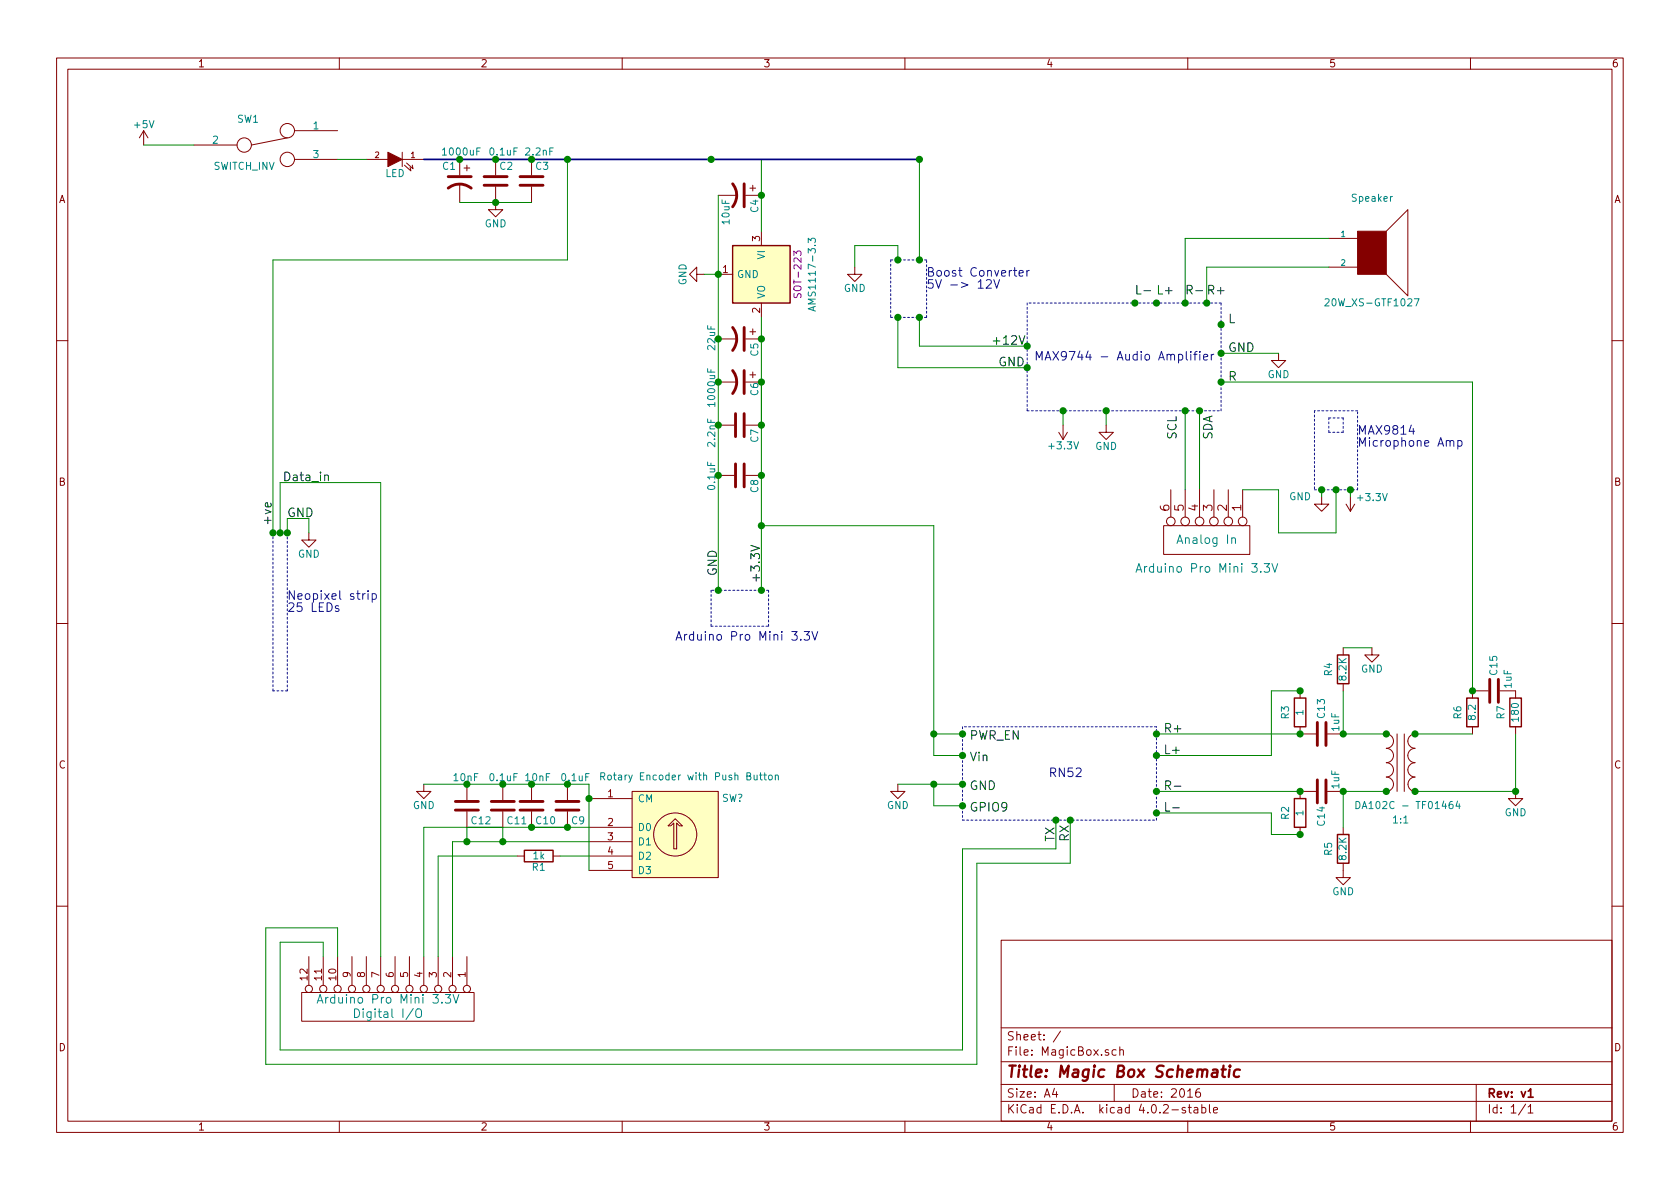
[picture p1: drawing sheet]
<svg xmlns="http://www.w3.org/2000/svg" width="297mm" height="210mm" viewBox="0 0 297 210" stroke-linecap="round" stroke-linejoin="round" font-family="sans-serif">
<g fill="none" stroke="#840000" stroke-width=".18">
<path d="M10 10.3h277v189.9h-277zM12 12.2h273v186.1h-273zM60 10.3v1.9M110 10.3v1.9M160 10.3v1.9M210 10.3v1.9M260 10.3v1.9M25.4 23.1l-.8 1.3M25.4 23.1v2.5M25.4 23.1l.8 1.3M34.3 25.6h7.6M50.8 24.4l-6.4 1.2"/>
<path d="M52.1 28.2h7.6M52.1 23.1h7.6M64.8 28.2h3.8M71.1 26.9v2.6M71.1 28.2h3.8M71.5 29.2l1.1 1-.1-.6M71.9 28.8l1.1 1-.1-.6M81.3 28.2v2.8M81.3 32.5v3.3M82 29.7h1.1M82.5 29.2v1M87.6 33v4.1h1.3l-1.3 1.2-1.2-1.2h1.2"/>
<path d="M87.6 28.2v2.8M94 28.2v2.8M94 33v2.8M127 34.5h3.3M131.8 34.5h2.8M132.6 33.3h1M133.1 32.8v1M123.2 48.5v-1.3l-1.3 1.3 1.3 1.3v-1.3h1.3M127 48.5h2.5M127 59.9h3.3M131.8 59.9h2.8M132.6 58.7h1"/>
<path d="M133.1 58.2v1M134.6 40.9v2.5M134.6 53.6v2.5M151.1 47.2v1.3h1.3l-1.3 1.3-1.2-1.3h1.2M234.9 42.2h5.1M234.9 47.2h5.1M245.1 40.9l3.8-3.8v15.2l-3.8-3.8M10 60.2h2M127 75.2h2.8M127 67.6h3.3M131.8 75.2h2.8M131.8 67.6h2.8"/>
<path d="M132.6 66.3h1M133.1 65.8v1M187.2 76.4l.8 1.3M188 75.2v2.5M188.7 76.4l-.7 1.3M195.6 75.2v1.2h1.2l-1.2 1.3-1.3-1.3h1.3M226.1 62.5v1.2h1.2l-1.2 1.3-1.3-1.3h1.3M285 60.2h2M54.6 94.2v1.3h1.3l-1.3 1.3-1.3-1.3h1.3M127 84.1h2.8M131.8 84.1h2.8M205.7 93h15.3v5h-15.3z"/>
<path d="M207 86.6v4.8M209.5 86.6v4.8M212.1 86.6v4.8M214.6 86.6v4.8M217.2 86.6v4.8M219.7 86.6v4.8M233.7 87.9v1.2h1.2l-1.2 1.3-1.3-1.3h1.3M238 89.1l.8 1.3M238.8 87.9v2.5M239.5 89.1l-.7 1.3M10 110.3h2M237.5 114.5v1.3"/>
<path d="M242.6 114.5v1.3h1.2l-1.2 1.3-1.3-1.3h1.3M285 110.3h2M74.9 138.7v1.2h1.3l-1.3 1.3-1.2-1.3h1.2M82.5 138.7v2.8M88.9 138.7v2.8M94 138.7v2.8M100.3 138.7v2.8M111.8 139.9h15.2v15.3h-15.2zM158.7 138.7v1.2h1.3l-1.3 1.3-1.2-1.3h1.2M229.9 128.5v1.3h2.8M229.9 122.2v1.2M232.7 139.9h-2.8v1.3"/>
<path d="M234.7 139.9h2.8M234.7 129.8h2.8M237.5 120.9v1.3M245.1 129.8a1.27 1.27 0 0 1 1.3 1.3 1.27 1.27 0 0 1-1.3 1.2 1.27 1.27 0 0 1 1.3 1.3 1.27 1.27 0 0 1-1.3 1.3 1.27 1.27 0 0 1 1.3 1.2 1.27 1.27 0 0 1-1.3 1.3 1.27 1.27 0 0 1 1.3 1.3 1.27 1.27 0 0 1-1.3 1.2M247 129.8v10.1M248.3 129.8v10.1M250.2 129.8a1.27 1.27 0 0 0-1.3 1.3 1.27 1.27 0 0 0 1.3 1.2 1.27 1.27 0 0 0-1.3 1.3 1.27 1.27 0 0 0 1.3 1.3 1.27 1.27 0 0 0-1.3 1.2 1.27 1.27 0 0 0 1.3 1.3 1.27 1.27 0 0 0-1.3 1.3 1.27 1.27 0 0 0 1.3 1.2M260.3 128.5v1.3M263.1 122.2h-2.8v1.2M265.2 122.2h2.8v1.2M268 139.9v1.3h1.2l-1.2 1.3-1.3-1.3h1.3M268 128.5v1.3"/>
<path d="M82.5 143.5v2.8M88.9 143.5v2.8M91.4 151.4h1.3M94 143.5v2.8M97.8 151.4h1.3M100.3 143.5v2.8M104.1 141.2h7.7M104.1 146.3h7.7M104.1 148.8h7.7M104.1 151.4h7.7M104.1 153.9h7.7M118.1 146l1.3-1.2 1.2 1.2h-.5l-.5-.5v4.6h-.5v-4.6l-.5 .5z"/>
<path d="M229.9 146.3v1.3M237.5 152.6v2.6h1.3l-1.3 1.3-1.3-1.3h1.3M237.5 146.3v1.3M10 160.2h2M53.3 175.5h30.5v5.1h-30.5zM54.6 169.2v5M57.1 169.2v5M59.7 169.2v5M62.2 169.2v5M64.8 169.2v5M67.3 169.2v5M69.8 169.2v5"/>
<path d="M72.4 169.2v5M74.9 169.2v5M77.5 169.2v5M80 169.2v5M82.5 169.2v5M177 166.3h108v32h-108zM285 160.2h2M60 198.3v1.9M110 198.3v1.9M160 198.3v1.9M177 194.8h108M177 191.8h108"/>
<path d="M177 187.8h108M177 181.8h108M186.4 192.5l-.3 1h.9M186.8 193v1M187.5 182.3l-1.3 2M197 191.8v3M197.3 185.7l-.4-.1-.3 .3 .1 .6 .2 .1 .4-.1M198 185.7l.2-.1 .4 .1v.9M198 185.1v1.5M209.6 195.9a.37 .37 0 0 0-.6 .1l.1 .3 .5 .1 .1 .1-.3 .3-.4-.1M210 198.3v1.9M210.1 195.8h.5"/>
<path d="M210.3 195.3v1.3l.3 .2M211.2 195.9h.5l.1 .9M211.8 196.2l-.5 .1-.2 .2 .2 .3 .5-.1M212.1 192.5a.59 .59 0 0 0-.7 .7l.1 .7 .2 .1 .5-.1 .1-.5-.2-.2-.4-.1-.3 .3M212.5 195.9l.4-.1 .3 .3-.1 .6h-.6M212.5 195.3v1.5M213.8 195.3v1.3l.2 .2M214.6 196.3l.7-.1-.1-.3-.4-.1-.2 .2v.7h.6M260 198.3v1.9M261 191.8v6.5M269.7 195.2l-1.2 2M270.2 195.8l.4-.5v1.5"/>
<path d="M270.2 196.8h.8"/>
<circle cx="43.2" cy="25.6" r="1.27"/>
<circle cx="50.8" cy="23.1" r="1.27"/>
<circle cx="50.8" cy="28.2" r="1.27"/>
<circle cx="207" cy="92.2" r=".76"/>
<circle cx="209.5" cy="92.2" r=".76"/>
<circle cx="212.1" cy="92.2" r=".76"/>
<circle cx="214.6" cy="92.2" r=".76"/>
<circle cx="217.2" cy="92.2" r=".76"/>
<circle cx="219.7" cy="92.2" r=".76"/>
<circle cx="119.4" cy="147.6" r="3.8"/>
<circle cx="54.6" cy="174.9" r=".63"/>
<circle cx="57.1" cy="174.9" r=".63"/>
<circle cx="59.7" cy="174.9" r=".63"/>
<circle cx="62.2" cy="174.9" r=".63"/>
<circle cx="64.8" cy="174.9" r=".63"/>
<circle cx="67.3" cy="174.9" r=".63"/>
<circle cx="69.8" cy="174.9" r=".63"/>
<circle cx="72.4" cy="174.9" r=".63"/>
<circle cx="74.9" cy="174.9" r=".63"/>
<circle cx="77.5" cy="174.9" r=".63"/>
<circle cx="80" cy="174.9" r=".63"/>
<circle cx="82.5" cy="174.9" r=".63"/>
</g>
<path d="M270.2 194h.9" fill="none" stroke="#840000" stroke-width=".3"/>
<path d="M214.5 189.2h.7v1.2M216 189.1h.7M216.3 188.4l-.2 1.8 .1 .1 .4 .1M217.4 189.1l-.2 1.3M217.5 188.4l-.1 .2 .2-.1-.1-.1-.1 .2M219.2 189.2a.7 .7 0 0 0-1 .3v.8l.3 .1 .6-.1" fill="none" stroke="#840000" stroke-width=".41"/>
<g fill="#840000" stroke="#840000" stroke-width=".18">
<path d="M68.6 26.9l2.5 1.3-2.5 1.3z"/>
<path d="M240 40.9h5.1v7.6h-5.1z"/>
</g>
<path d="M180.2 59.4l.5 1.5 .5-1.5M201 50.5v1.5h.8M202.3 51.4h1.1M211.4 51.4h1.2M132.8 96.4l1.5 .5-1.5 .6M207.6 139h1.2M206.1 141.9v1.5h.7M207.3 142.8h1.2" fill="none" stroke="#000" stroke-width=".18"/>
<g fill="none" stroke="#0000c2" stroke-width=".18">
<path d="M174.4 49.6l.2-.2h.4l.2 .2 .1 .3-.1 .2-.9 .9h1M175.7 49.4l.5 1.6 .5-1.6M180.2 48.3l.7-.1-.1-.3-.4-.1-.2 .3 .1 .7h.5M181.6 47.8v1M182 47.8l-.3 .1-.1 .2M208.4 62.7a.48 .48 0 0 1 .6 .1v.7a.48 .48 0 0 1-.6 .1M209.8 62.1v1.4l.2 .2M210.5 62.1v.2M210.5 62.7v1M211.1 62.7h.6M211.7 62.1l-.3 .1-.1 .2v1.3M212.1 62.1v.2"/>
<path d="M212.1 62.7v1M212.8 63.2l.7-.2v-.3h-.5l-.2 .2 .1 .7h.6M214.2 62.7v1M214.6 62.7h-.3l-.1 .3M249.5 75.2l-.4 1.1h1M256.4 78.1a.35 .35 0 0 1 .3-.2 .35 .35 0 0 1 .3 .2v.8M257.8 78a.48 .48 0 0 1 .6 0v.8a.48 .48 0 0 1-.6 0M257.8 77.9v1.5M59.9 107.2l-.4-.1-.2 .2 .1 .2 .5 .2v.3h-.6M64.6 105h-.3l-.2 .3M65.1 104.5v.1M65.1 105v1"/>
<path d="M65.8 105a.48 .48 0 0 1 .7 .1v.7a.48 .48 0 0 1-.7 .1M65.8 105v1.5M140 111.7h.9l-.5 .6h.4l.1 .2v.5l-.3 .2h-.4l-.2-.2M141.6 113v.2M142.2 111.7h.9l-.5 .6h.4l.1 .2v.5l-.3 .2h-.4l-.2-.2M143.6 111.7l.5 1.5 .5-1.5"/>
</g>
<g fill="none" stroke="#008484" stroke-width=".18">
<path d="M142.9 42.9v-.8l.5 .5 .1-.4h.5l.2 .2-.2 .5M143.8 54.3v.6M144.2 54.2l-1.3 .4 1.3 .4M234.3 52.9l.5-.1 .1 .1 .1 .3-.8 .9h.8M250.1 52.8h.8l-.5 1.3M217.8 95.2h.1a.36 .36 0 0 1 .5 .1v.8M223.5 99.7h1l-.5 .5 .3 .1 .2 .2-.1 .5-.2 .2h-.5l-.2-.2M224.9 99.7l.5 1.5 .5-1.5M200.9 101.2l.5-1.5 .5 1.5M201 100.8h.7M106.2 137.3l.6-.1 .1-.5-.7-.1v1.3M106.5 137.3l.4 .6"/>
<path d="M134.3 137.1h.5M134.5 136.6v1.1l.3 .2M135 137.1h.5M135.2 136.6v1.1l.3 .2M135.9 137.2l.4-.1 .3 .2v.4l-.3 .2-.4-.1zM137.1 137.2l.2-.1h.3v.8M137.1 137.1v.8M239.8 141.7a.64 .64 0 0 1 .7 .7 .64 .64 0 0 1-.7 .6zM257.7 141.7l-.3 .9h.8M258 142.1v.9M56.1 177.4l.5-1.5 .5 1.5M56.2 177h.7"/>
<path d="M62.7 178.4a.77 .77 0 0 1 .9 .8 .77 .77 0 0 1-.9 .7zM73.6 178.6a.5 .5 0 0 1 .6-.2 .5 .5 0 0 1 .3 .5v.8a.53 .53 0 0 1-.6 .2 .53 .53 0 0 1-.4-.5zM78.7 175.9h1l-.5 .5 .3 .1 .2 .2-.1 .5-.2 .2h-.5l-.2-.2M80.1 175.9l.5 1.5 .5-1.5"/>
</g>
<g fill="#ffffc2" stroke="#ffffc2" stroke-width=".18">
<path d="M129.5 43.4h10.2v10.2h-10.2z"/>
<path d="M111.8 139.9h15.2v15.3h-15.2z"/>
</g>
<path d="M129.5 43.4h10.2v10.2h-10.2zM236.5 115.8h2v5.1h-2zM228.9 123.4h2v5.1h-2zM259.3 123.4h2.1v5.1h-2.1zM267 123.4h2v5.1h-2zM92.7 150.4h5.1v2h-5.1zM228.9 141.2h2v5.1h-2zM236.5 147.6h2v5h-2z" fill="none" stroke="#840000" stroke-width=".25"/>
<path d="M140.4 51.9l.1 .7h.3l.3-.6 .3-.1 .2 .2v.5" fill="none" stroke="#840084" stroke-width=".18"/>
<g fill="none" stroke="#840000" stroke-width=".51">
<path d="M79.2 33.3a3.3 3.3 0 0 1 4.1 0M79.2 31.2h4.1M85.6 31.2h4.1M85.6 32.8h4.1M91.9 31.2h4.1M91.9 32.8h4.1M129.5 32.5a3.3 3.3 0 0 1 0 4.1M131.6 32.5v4.1M129.5 57.9a3.3 3.3 0 0 1 0 4.1M131.6 57.9v4.1M129.5 65.5a3.3 3.3 0 0 1 0 4.1M130 73.1v4.1"/>
<path d="M131.6 65.5v4.1M131.6 73.1v4.1M130 82v4.1M131.6 82v4.1M232.9 127.8v4M232.9 137.9v4.1M234.4 127.8v4M234.4 137.9v4.1M263.4 120.1v4.1M264.9 120.1v4.1M80.5 141.7h4.1M80.5 143.3h4.1"/>
<path d="M86.9 141.7h4M86.9 143.3h4M91.9 141.7h4.1M91.9 143.3h4.1M98.3 141.7h4.1M98.3 143.3h4.1"/>
</g>
<g fill="none" stroke="#008400" stroke-width=".18">
<path d="M25.4 25.6h8.9M59.7 28.2h5.1M81.3 35.8h12.7M100.3 28.2v17.8h-52v48.2M127 34.5v69.9M134.6 28.2v12.7M162.6 28.2v17.8M124.5 48.5h2.5M134.6 56.1v48.3M158.7 46v-2.6h-7.6v3.8M158.7 56.1v8.9h22.9M162.6 56.1v5.1h19"/>
<path d="M234.9 47.2h-21.5v6.4M234.9 42.2h-25.4v11.4M188 72.6v2.6M195.6 72.6v2.6M209.5 72.6v14M212.1 72.6v14M215.9 67.6h44.4v54.6M215.9 62.5h10.2M49.5 94.2v-8.9h17.8v83.9M50.8 94.2v-2.5h3.8v2.5M134.6 93h30.5v40.6h5.1M219.7 86.6h6.4v7.6h10.1v-7.6"/>
<path d="M233.7 86.6v1.3M238.8 86.6v1.3M237.5 114.5h5.1M74.9 138.7h29.2v15.2M158.7 138.7h11.5M165.1 138.7v3.8h5.1M165.1 129.8h5.1M204.5 129.8h25.4M204.5 139.9h25.4M229.9 122.2h-5.1v11.4h-20.3M237.5 122.2v7.6h7.6M245.1 139.9h-7.6v6.4"/>
<path d="M250.2 129.8h10.1M268 129.8v10.1h-17.8M82.5 146.3v2.5M88.9 146.3v2.5M91.4 151.4h-13.9v17.8M99.1 151.4h5M104.1 146.3h-29.2v22.9M104.1 148.8h-24.1v20.4M186.7 145v5.1h-16.5v35.6h-120.7v-19.1h7.6v2.6M189.2 145v7.6h-16.5v35.6h-125.7v-24.1h12.7v5.1M204.5 143.8h20.3v3.8h5.1"/>
</g>
<g fill="none" stroke="#0000c2" stroke-width=".18" stroke-dasharray=".3 .4">
<path d="M157.5 46v10.1M157.5 56.1h6.3M163.8 46h-6.3M163.8 56.1v-10.1M181.6 53.6v19M215.9 53.6h-34.3M181.6 72.6h34.3M215.9 72.6v-19M232.4 72.6v14M234.9 73.9h2.6M234.9 76.4v-2.5M237.5 73.9v2.5"/>
<path d="M237.5 76.4h-2.6M240 72.6h-7.6M48.3 94.2h2.5M50.8 94.2v28M232.4 86.6h7.6M240 86.6v-14M125.7 104.4v6.3M125.7 110.7h10.2M135.9 110.7v-6.3M135.9 104.4h-10.2M48.3 122.2v-28M50.8 122.2h-2.5"/>
<path d="M170.2 128.5v16.5M204.5 128.5h-34.3M170.2 145h34.3M204.5 145v-16.5"/>
</g>
<g fill="#008400" stroke="#008400" stroke-width=".25">
<circle cx="162.6" cy="46" r=".51"/>
<circle cx="158.8" cy="56.1" r=".51"/>
<circle cx="162.6" cy="56.1" r=".51"/>
<circle cx="181.6" cy="61.2" r=".51"/>
<circle cx="181.6" cy="65" r=".51"/>
<circle cx="213.4" cy="53.6" r=".51"/>
<circle cx="209.6" cy="53.6" r=".51"/>
<circle cx="215.9" cy="57.4" r=".51"/>
<circle cx="215.9" cy="62.5" r=".51"/>
<circle cx="215.9" cy="67.6" r=".51"/>
<circle cx="209.6" cy="72.6" r=".51"/>
<circle cx="212.1" cy="72.6" r=".51"/>
<circle cx="188" cy="72.6" r=".51"/>
<circle cx="195.6" cy="72.6" r=".51"/>
<circle cx="48.3" cy="94.2" r=".51"/>
<circle cx="50.8" cy="94.2" r=".51"/>
<circle cx="49.5" cy="94.2" r=".51"/>
<circle cx="158.8" cy="46" r=".51"/>
<circle cx="127" cy="48.5" r=".51"/>
<circle cx="134.6" cy="34.5" r=".51"/>
<circle cx="162.6" cy="28.2" r=".51"/>
<circle cx="125.7" cy="28.2" r=".51"/>
<circle cx="100.3" cy="28.2" r=".51"/>
<circle cx="81.3" cy="28.2" r=".51"/>
<circle cx="134.6" cy="59.9" r=".51"/>
<circle cx="127" cy="59.9" r=".51"/>
<circle cx="134.6" cy="67.6" r=".51"/>
<circle cx="134.6" cy="75.2" r=".51"/>
<circle cx="127" cy="67.6" r=".51"/>
<circle cx="127" cy="75.2" r=".51"/>
<circle cx="94" cy="28.2" r=".51"/>
<circle cx="87.6" cy="28.2" r=".51"/>
<circle cx="87.6" cy="35.8" r=".51"/>
<circle cx="94" cy="146.3" r=".51"/>
<circle cx="100.3" cy="146.3" r=".51"/>
<circle cx="88.9" cy="138.7" r=".51"/>
<circle cx="82.6" cy="138.7" r=".51"/>
<circle cx="94" cy="138.7" r=".51"/>
<circle cx="100.3" cy="138.7" r=".51"/>
<circle cx="88.9" cy="148.8" r=".51"/>
<circle cx="82.6" cy="148.8" r=".51"/>
<circle cx="104.1" cy="141.2" r=".51"/>
<circle cx="189.2" cy="145" r=".51"/>
<circle cx="186.7" cy="145" r=".51"/>
<circle cx="170.2" cy="142.5" r=".51"/>
<circle cx="170.2" cy="133.6" r=".51"/>
<circle cx="170.2" cy="129.8" r=".51"/>
<circle cx="170.2" cy="138.7" r=".51"/>
<circle cx="165.1" cy="138.7" r=".51"/>
<circle cx="134.6" cy="84.1" r=".51"/>
<circle cx="165.1" cy="129.8" r=".51"/>
<circle cx="127" cy="104.4" r=".51"/>
<circle cx="134.6" cy="104.4" r=".51"/>
<circle cx="127" cy="84.1" r=".51"/>
<circle cx="134.6" cy="93" r=".51"/>
<circle cx="229.9" cy="147.6" r=".51"/>
<circle cx="229.9" cy="122.2" r=".51"/>
<circle cx="204.5" cy="129.8" r=".51"/>
<circle cx="204.5" cy="133.6" r=".51"/>
<circle cx="204.5" cy="139.9" r=".51"/>
<circle cx="204.5" cy="143.8" r=".51"/>
<circle cx="229.9" cy="129.8" r=".51"/>
<circle cx="229.9" cy="139.9" r=".51"/>
<circle cx="237.5" cy="139.9" r=".51"/>
<circle cx="237.5" cy="129.8" r=".51"/>
<circle cx="204.5" cy="53.6" r=".51"/>
<circle cx="200.7" cy="53.6" r=".51"/>
<circle cx="260.3" cy="122.2" r=".51"/>
<circle cx="268" cy="139.9" r=".51"/>
<circle cx="250.2" cy="139.9" r=".51"/>
<circle cx="250.2" cy="129.8" r=".51"/>
<circle cx="245.1" cy="129.8" r=".51"/>
<circle cx="245.1" cy="139.9" r=".51"/>
<circle cx="233.7" cy="86.6" r=".51"/>
<circle cx="236.2" cy="86.6" r=".51"/>
<circle cx="238.8" cy="86.6" r=".51"/>
</g>
<path d="M74.9 28.2h87.7" fill="none" stroke="#000084" stroke-width=".3"/>
<text font-size="2.8" fill="#840000" x="178" y="190.5">Title: Magic Box Schematic</text>
<g font-size="2.1" fill="#0000c2">
<text x="163.8" y="48.9">Boost Converter</text>
<text x="163.8" y="51">5V -&gt; 12V</text>
<text x="182.9" y="63.7">MAX9744 - Audio Amplifier</text>
<text x="240" y="76.9">MAX9814</text>
<text x="240" y="79">Microphone Amp</text>
<text x="50.8" y="106.1">Neopixel strip</text>
<text x="50.8" y="108.2">25 LEDs</text>
<text x="119.4" y="113.3">Arduino Pro Mini 3.3V</text>
<text x="185.4" y="137.4">RN52</text>
</g>
<g font-size="2.1">
<text x="204.5" y="52.1">L+</text>
<text x="209.5" y="52.1">R-</text>
<text x="213.4" y="52.1">R+</text>
<text x="217.2" y="57.1">L</text>
<text x="175.3" y="61">+12V</text>
<text x="176.5" y="64.8">GND</text>
<text x="217.2" y="62.2">GND</text>
<text x="217.2" y="67.3">R</text>
<text x="208" y="77.7" transform="rotate(-90 208 77.7)">SCL</text>
<text x="214.4" y="77.7" transform="rotate(-90 214.4 77.7)">SDA</text>
<text x="50.7" y="85.1">Data_in</text>
<text x="48" y="93" transform="rotate(-90 48 93)">+ve</text>
<text x="50.8" y="91.4">GND</text>
<text x="126.7" y="101.8" transform="rotate(-90 126.7 101.8)">GND</text>
<text x="134.4" y="103.1" transform="rotate(-90 134.4 103.1)">+3.3V</text>
<text x="171.4" y="130.8">PWR_EN</text>
<text x="205.7" y="129.5">R+</text>
<text x="171.4" y="134.6">Vin</text>
<text x="205.7" y="133.3">L+</text>
<text x="171.4" y="143.5">GPIO9</text>
<text x="171.4" y="139.7">GND</text>
<text x="205.7" y="139.7">R-</text>
<text x="186.4" y="148.8" transform="rotate(-90 186.4 148.8)">TX</text>
<text x="189" y="148.8" transform="rotate(-90 189 148.8)">RX</text>
</g>
<g font-size="2.1" fill="#840000">
<text x="206.8" y="90.4" transform="rotate(-90 206.8 90.4)">6</text>
<text x="209.3" y="90.4" transform="rotate(-90 209.3 90.4)">5</text>
<text x="211.8" y="90.4" transform="rotate(-90 211.8 90.4)">4</text>
<text x="214.4" y="90.4" transform="rotate(-90 214.4 90.4)">3</text>
<text x="216.9" y="90.4" transform="rotate(-90 216.9 90.4)">2</text>
<text x="219.5" y="90.4" transform="rotate(-90 219.5 90.4)">1</text>
<text x="178" y="184">Sheet: /</text>
<text x="178" y="186.7">File: MagicBox.sch</text>
<text x="178" y="196.9">KiCad E.D.A. kicad 4.0.2-stable</text>
<text x="178" y="194.1">Size: A4</text>
<text x="200" y="194.1">Date: 2016</text>
<text x="263" y="194.1">Rev: v1</text>
<text x="263" y="196.9">Id: 1/1</text>
</g>
<g font-size="2.1" fill="#008484">
<text x="202.3" y="101.3">Arduino Pro Mini 3.3V</text>
<text x="208.5" y="96.2">Analog In</text>
<text x="57.6" y="177.5">Arduino Pro Mini 3.3V</text>
<text x="63.6" y="180">Digital I/O</text>
</g>
<g font-size="1.8" fill="#840000">
<text x="35" y="11.9">1</text>
<text x="85" y="11.9">2</text>
<text x="135" y="11.9">3</text>
<text x="185" y="11.9">4</text>
<text x="235" y="11.9">5</text>
<text x="285" y="11.9">6</text>
<text x="10.4" y="35.9">A</text>
<text x="285.4" y="35.9">A</text>
<text x="134.4" y="42.6" transform="rotate(-90 134.4 42.6)">3</text>
<text x="127.8" y="48.3">1</text>
<text x="134.4" y="55.3" transform="rotate(-90 134.4 55.3)">2</text>
<text x="10.4" y="85.9">B</text>
<text x="285.4" y="85.9">B</text>
<text x="10.4" y="135.9">C</text>
<text x="285.4" y="135.9">C</text>
<text x="107.5" y="141">1</text>
<text x="107.5" y="146">2</text>
<text x="107.5" y="148.6">3</text>
<text x="107.5" y="151.1">4</text>
<text x="107.5" y="153.7">5</text>
<text x="54.4" y="173.3" transform="rotate(-90 54.4 173.3)">12</text>
<text x="56.9" y="173.3" transform="rotate(-90 56.9 173.3)">11</text>
<text x="59.4" y="173.3" transform="rotate(-90 59.4 173.3)">10</text>
<text x="62" y="172.8" transform="rotate(-90 62 172.8)">9</text>
<text x="64.5" y="172.8" transform="rotate(-90 64.5 172.8)">8</text>
<text x="67.1" y="172.8" transform="rotate(-90 67.1 172.8)">7</text>
<text x="69.6" y="172.8" transform="rotate(-90 69.6 172.8)">6</text>
<text x="72.1" y="172.8" transform="rotate(-90 72.1 172.8)">5</text>
<text x="74.7" y="172.8" transform="rotate(-90 74.7 172.8)">4</text>
<text x="77.2" y="172.8" transform="rotate(-90 77.2 172.8)">3</text>
<text x="79.8" y="172.8" transform="rotate(-90 79.8 172.8)">2</text>
<text x="82.3" y="172.8" transform="rotate(-90 82.3 172.8)">1</text>
<text x="10.4" y="185.9">D</text>
<text x="285.4" y="185.9">D</text>
<text x="35" y="199.9">1</text>
<text x="85" y="199.9">2</text>
<text x="135" y="199.9">3</text>
<text x="185" y="199.9">4</text>
<text x="235" y="199.9">5</text>
<text x="285" y="199.9">6</text>
</g>
<g font-size="1.8" fill="#008484">
<text x="23.8" y="22.7">+5V</text>
<text x="41.9" y="21.7">SW1</text>
<text x="55.4" y="22.9">1</text>
<text x="37.6" y="25.4">2</text>
<text x="55.4" y="27.9">3</text>
<text x="78.5" y="27.5">1000uF</text>
<text x="86.7" y="27.5">0.1uF</text>
<text x="93" y="27.5">2.2nF</text>
<text x="37.7" y="30">SWITCH_INV</text>
<text x="68.1" y="31.3">LED</text>
<text x="78.3" y="30">C1</text>
<text x="88.4" y="30">C2</text>
<text x="94.7" y="30">C3</text>
<text x="239.1" y="35.7">Speaker</text>
<text x="85.7" y="40.2">GND</text>
<text x="129" y="39.6" transform="rotate(-90 129 39.6)">10uF</text>
<text x="134.1" y="37.5" transform="rotate(-90 134.1 37.5)">C4</text>
<text x="135.3" y="45.9" transform="rotate(-90 135.3 45.9)">VI</text>
<text x="121.4" y="50.5" transform="rotate(-90 121.4 50.5)">GND</text>
<text x="130.3" y="49.1">GND</text>
<text x="135.3" y="52.8" transform="rotate(-90 135.3 52.8)">VO</text>
<text x="144.2" y="54" transform="rotate(-90 144.2 54)">AMS1117-3.3</text>
<text x="149.2" y="51.6">GND</text>
<text x="235.1" y="54.1">20W_XS-GTF1027</text>
<text x="126.4" y="61.8" transform="rotate(-90 126.4 61.8)">22uF</text>
<text x="134.1" y="62.9" transform="rotate(-90 134.1 62.9)">C5</text>
<text x="126.4" y="71.6" transform="rotate(-90 126.4 71.6)">1000uF</text>
<text x="134.1" y="69.9" transform="rotate(-90 134.1 69.9)">C6</text>
<text x="224.1" y="66.8">GND</text>
<text x="126.4" y="78.9" transform="rotate(-90 126.4 78.9)">2.2nF</text>
<text x="134.1" y="78.2" transform="rotate(-90 134.1 78.2)">C7</text>
<text x="185.6" y="79.4">+3.3V</text>
<text x="193.6" y="79.5">GND</text>
<text x="126.4" y="86.5" transform="rotate(-90 126.4 86.5)">0.1uF</text>
<text x="134.1" y="87.1" transform="rotate(-90 134.1 87.1)">C8</text>
<text x="227.9" y="88.4">GND</text>
<text x="240.2" y="88.6">+3.3V</text>
<text x="52.7" y="98.6">GND</text>
<text x="235.5" y="119.5" transform="rotate(-90 235.5 119.5)">R4</text>
<text x="240.6" y="118.9">GND</text>
<text x="264.7" y="119.3" transform="rotate(-90 264.7 119.3)">C15</text>
<text x="238" y="120.2" transform="rotate(-90 238 120.2)">8.2K</text>
<text x="267.3" y="121.7" transform="rotate(-90 267.3 121.7)">1uF</text>
<text x="227.9" y="127.1" transform="rotate(-90 227.9 127.1)">R3</text>
<text x="230.4" y="126.5" transform="rotate(-90 230.4 126.5)">1</text>
<text x="234.2" y="126.9" transform="rotate(-90 234.2 126.9)">C13</text>
<text x="236.8" y="129.3" transform="rotate(-90 236.8 129.3)">1uF</text>
<text x="258.4" y="127.1" transform="rotate(-90 258.4 127.1)">R6</text>
<text x="260.9" y="127.2" transform="rotate(-90 260.9 127.2)">8.2</text>
<text x="266" y="127.1" transform="rotate(-90 266 127.1)">R7</text>
<text x="268.5" y="127.5" transform="rotate(-90 268.5 127.5)">180</text>
<text x="107.8" y="138">Rotary Encoder with Push Button</text>
<text x="73" y="143">GND</text>
<text x="80.3" y="138.1">10nF</text>
<text x="86.7" y="138.1">0.1uF</text>
<text x="99.4" y="138.1">0.1uF</text>
<text x="112.8" y="141.9">CM</text>
<text x="127.6" y="141.8">SW?</text>
<text x="156.8" y="143">GND</text>
<text x="236.8" y="139.4" transform="rotate(-90 236.8 139.4)">1uF</text>
<text x="241.2" y="143">DA102C - TF01464</text>
<text x="83.4" y="145.7">C12</text>
<text x="89.8" y="145.7">C11</text>
<text x="94.8" y="145.7">C10</text>
<text x="101.1" y="145.7">C9</text>
<text x="112.8" y="146.9">D0</text>
<text x="112.8" y="149.5">D1</text>
<text x="227.9" y="144.9" transform="rotate(-90 227.9 144.9)">R2</text>
<text x="230.4" y="144.2" transform="rotate(-90 230.4 144.2)">1</text>
<text x="234.2" y="146" transform="rotate(-90 234.2 146)">C14</text>
<text x="246.4" y="145.6">1:1</text>
<text x="266" y="144.3">GND</text>
<text x="94.1" y="154">R1</text>
<text x="94.3" y="151.9">1k</text>
<text x="112.8" y="152">D2</text>
<text x="112.8" y="154.6">D3</text>
<text x="235.5" y="151.2" transform="rotate(-90 235.5 151.2)">R5</text>
<text x="238" y="152" transform="rotate(-90 238 152)">8.2K</text>
<text x="235.5" y="158.3">GND</text>
</g>
<text font-size="1.8" fill="#840084" x="141.7" y="52.1" transform="rotate(-90 141.7 52.1)">SOT-223</text>
<text font-size="1.8" fill="#008400" x="93" y="138.1">10nF</text>
<g font-size="1.4" fill="#840000">
<text x="66.3" y="27.9">2</text>
<text x="72.6" y="27.9">1</text>
</g>
<g font-size="1.4" fill="#008484">
<text x="237.1" y="41.9">1</text>
<text x="237.1" y="47">2</text>
</g>
</svg>
